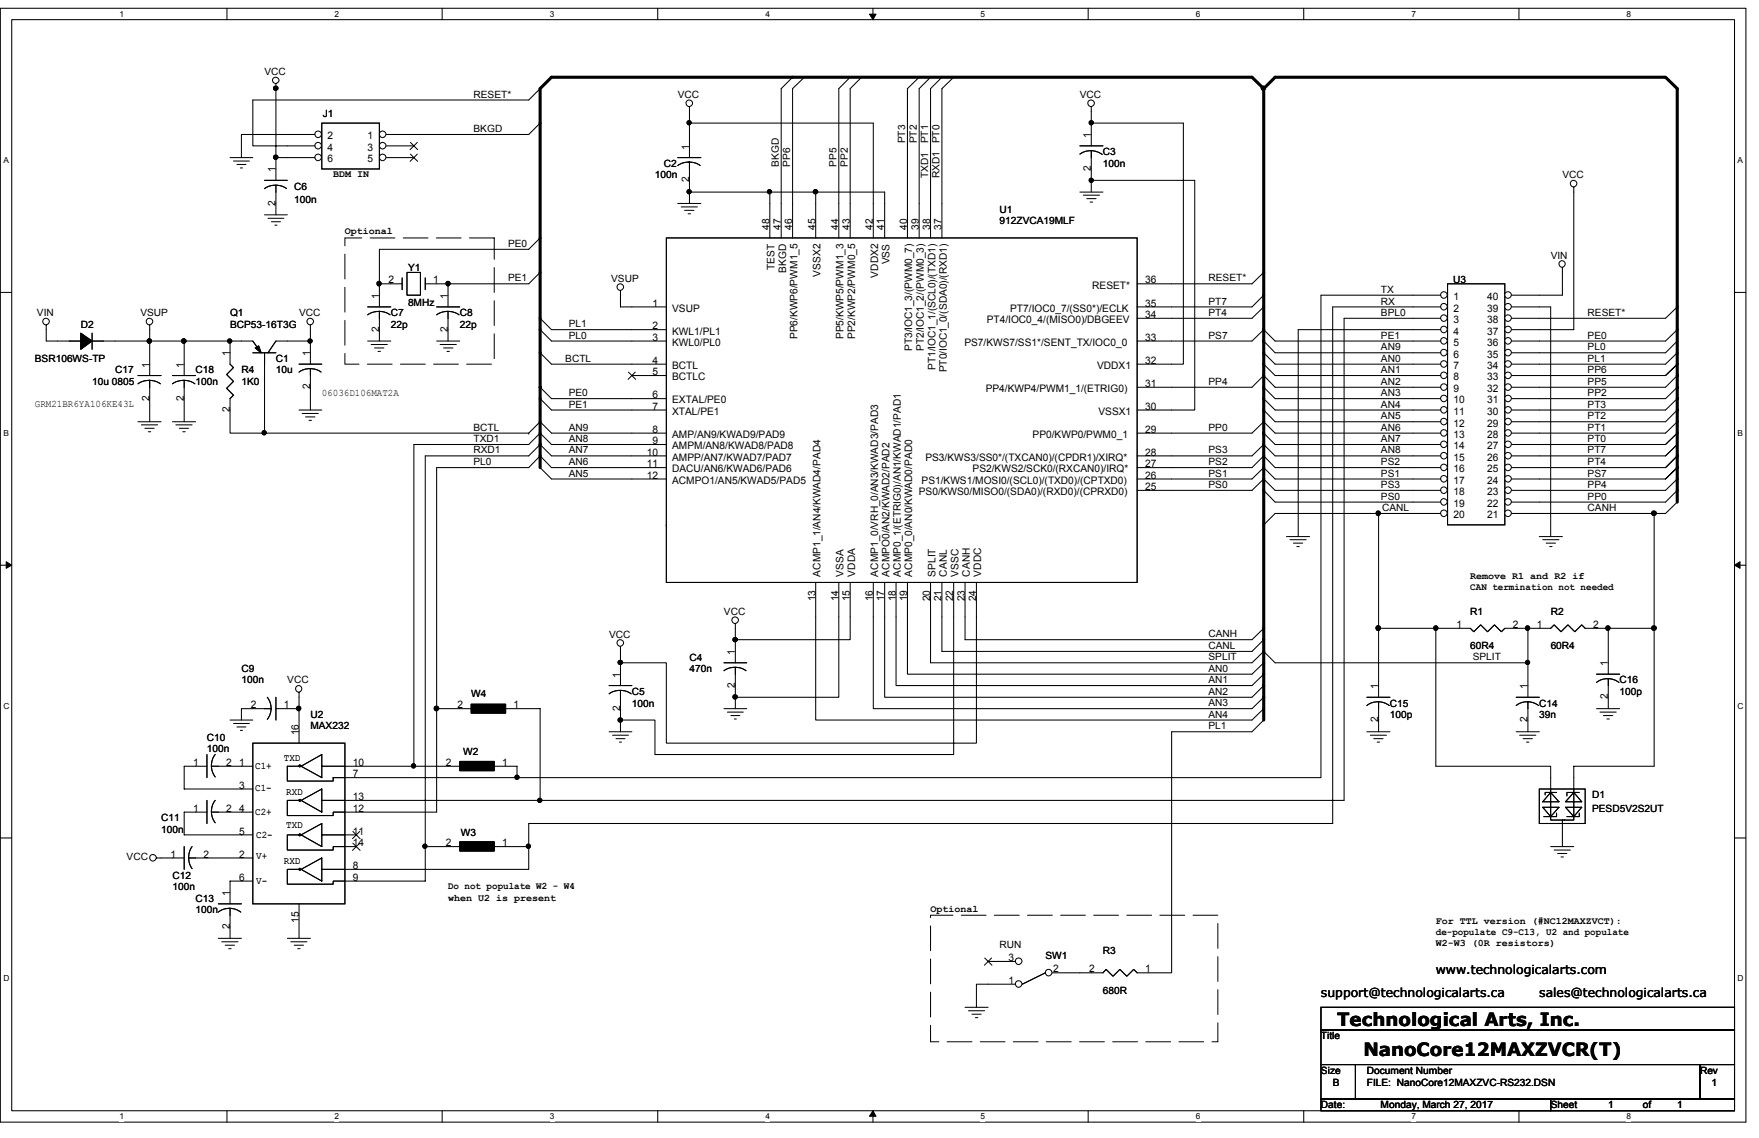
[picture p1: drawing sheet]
<svg xmlns="http://www.w3.org/2000/svg" width="432mm" height="279mm" viewBox="0 0 432 279" stroke-linecap="round" stroke-linejoin="round" font-family="sans-serif">
<path d="M.1 2h428.5v273.5h-428.5zM2.9 4.8h422.9v267.9h-422.9z" fill="none" stroke="#000" stroke-width=".25"/>
<g fill="#fff">
<path d="M29.3 2.4h1.1v2.3h-1.1z"/>
<path d="M29.3 273h1.1v2.3h-1.1z"/>
</g>
<path d="M55.7 2v2.8M55.7 272.7v2.8" fill="none" stroke="#000" stroke-width=".25"/>
<g fill="#fff">
<path d="M82.1 2.4h1.1v2.3h-1.1z"/>
<path d="M82.1 273h1.1v2.3h-1.1z"/>
</g>
<path d="M108.5 2v2.8M108.5 272.7v2.8" fill="none" stroke="#000" stroke-width=".25"/>
<g fill="#fff">
<path d="M135 2.4h1.1v2.3h-1.1z"/>
<path d="M135 273h1.1v2.3h-1.1z"/>
</g>
<path d="M161.5 2v2.8M161.5 272.7v2.8" fill="none" stroke="#000" stroke-width=".25"/>
<g fill="#fff">
<path d="M187.9 2.4h1.1v2.3h-1.1z"/>
<path d="M187.9 273h1.1v2.3h-1.1z"/>
</g>
<path d="M214.3 2v2.8M214.3 272.7v2.8" fill="none" stroke="#000" stroke-width=".25"/>
<path d="M213.4 3.5h1.7l-.8 1.3zM214.3 272.7l.8 1.4h-1.7z" fill="#000" stroke="#000" stroke-width=".25"/>
<g fill="#fff">
<path d="M240.7 2.4h1.1v2.3h-1.1z"/>
<path d="M240.7 273h1.1v2.3h-1.1z"/>
</g>
<path d="M267.1 2v2.8M267.1 272.7v2.8" fill="none" stroke="#000" stroke-width=".25"/>
<g fill="#fff">
<path d="M293.5 2.4h1.1v2.3h-1.1z"/>
<path d="M293.5 273h1.1v2.3h-1.1z"/>
</g>
<path d="M320 2v2.8M320 272.7v2.8" fill="none" stroke="#000" stroke-width=".25"/>
<g fill="#fff">
<path d="M346.5 2.4h1.1v2.3h-1.1z"/>
<path d="M346.5 273h1.1v2.3h-1.1z"/>
</g>
<path d="M372.9 2v2.8M372.9 272.7v2.8" fill="none" stroke="#000" stroke-width=".25"/>
<g fill="#fff">
<path d="M399.3 2.4h1.1v2.3h-1.1z"/>
<path d="M399.3 273h1.1v2.3h-1.1z"/>
<path d="M.8 38.3h1.3v2.3h-1.3z"/>
<path d="M426.6 38.3h1.2v2.3h-1.2z"/>
<path d="M.8 105.2h1.4v2.3h-1.4z"/>
<path d="M426.6 105.2h1.3v2.3h-1.3z"/>
</g>
<path d="M.1 71.8h2.8M425.8 71.8h2.8" fill="none" stroke="#000" stroke-width=".25"/>
<g fill="#fff">
<path d="M.8 172.2h1.5v2.3h-1.5z"/>
<path d="M426.6 172.2h1.4v2.3h-1.4z"/>
</g>
<path d="M.1 138.8h2.8M425.8 138.8h2.8" fill="none" stroke="#000" stroke-width=".25"/>
<path d="M1.5 137.9l1.4 .9-1.4 .7zM425.8 138.8l1.3-.9v1.6z" fill="#000" stroke="#000" stroke-width=".25"/>
<g fill="#fff">
<path d="M.8 239.2h1.5v2.3h-1.5z"/>
<path d="M426.6 239.2h1.4v2.3h-1.4z"/>
</g>
<g fill="none" stroke="#000" stroke-width=".25">
<path d="M194.6 19l-2.8 2.8v28.2M197.4 19l-2.8 2.8v28.2M208.7 19l-2.8 2.8v28.2M211.5 19l-2.8 2.8v28.2M225.6 19l-2.8 2.8v28.2M228.4 19l-2.8 2.8v28.2M231.2 19l-2.8 2.8v28.2M234.1 19l-2.9 2.8v28.2M56.5 38.7h5.6M57.3 39.5h3.9M67.7 20.6v20.9M67.7 38.7h2.8"/>
<path d="M70.5 33h-11.2v5.7M79 30.2h14.1v11.3h-14.1zM132.6 21.8l-2.8 2.8h-67.7v11.2h8.4M132.6 30.2l-2.8 2.8h-28.2M169.2 26.2v9.6M169.2 30.2h45.2v19.8M267.9 30.2h22.6v59.2h-2.9M267.9 26.2v6.8M58.2 40.4h2.2M59 41.2h.5M64.9 52.7h5.6M65.8 53.6h3.9"/>
<path d="M66.6 54.4h2.2M67.5 55.3h.5M67.7 50v2.7M132.6 58.4l-2.8 2.8h-36.7v11.3M166.4 50h5.6M167.2 50.8h4M168.1 51.6h2.2M168.9 52.5h.6M169.2 44.3v5.7M169.2 47.2h19.8M189 47.2h11.2v2.8M189 47.2v2.8"/>
<path d="M200.2 47.2h17v2.8M265.1 47.2h5.7M265.9 47.9h4M266.8 48.8h2.3M267.6 49.6h.6M267.9 44.3h25.4v56.4h-5.7M267.9 41.5v5.7M386.3 46v34.9h-8.4M11.3 79.8v3.9h2.8M36.7 79.8v9.6M76.2 79.8v6.8M93.1 69.7h2.8"/>
<path d="M107.2 69.7h22.6l2.8-2.8v11.2l2.8 2.8h19.7M110 69.7v2.8M152.3 71.4v4h2.8M310.2 75.4l-2.9 2.7h-19.7M310.2 72.5l-2.9 2.9h-19.7M310.2 66.9l-2.9 2.8h-19.7M346.9 72.5h-22.6v118.4h-197.4M346.9 75.4h-19.7v126.8h-197.4v5.7h-8.5M346.9 78.1h-17v118.4h-242.4M377.9 75.4h2.8v56.3M383.5 65.7v6.8h-5.6M411.7 75.4l-2.8 2.7h-31"/>
<path d="M28.3 83.7h16.9M36.7 97.9v5.6M45.2 83.7h11.3v2.9M45.2 83.7v5.7M45.2 97.9v5.6M56.5 83.7h2.8M64.9 92.2v14.1M70.5 83.7h5.7M76.2 95.1v5.6M90.3 83.7h5.6M91.1 84.6h4M91.9 85.4h2.3"/>
<path d="M92.8 86.3h.6M93.1 80.9v2.8M107.2 83.7h5.7M108 84.6h4M108.9 85.4h2.3M109.7 86.3h.6M110 80.9v2.8M132.6 80.9l2.8 2.8h19.7M132.6 95.1l2.8 2.8h19.7M132.6 97.9l2.8 2.8h19.7M132.6 86.6l2.8 2.8h19.7M287.6 83.7h19.7l2.9-2.8 2.8 2.8h33.9"/>
<path d="M287.6 95.1h19.7l2.9-2.9 2.8 2.9h33.9M310.2 89.4l2.8 2.8h33.9M310.2 83.7l2.8 2.9h33.9M310.2 97.9l2.8 2.8h33.9M310.2 95.1l2.8 2.8h33.9M310.2 86.6l2.8 2.8h33.9M346.9 80.9h-28.2v50.8M411.7 80.9l-2.8 2.8h-31M411.7 83.7l-2.8 2.9h-31M411.7 92.2l-2.8 2.9h-31M411.7 95.1l-2.8 2.8h-31M411.7 97.9l-2.8 2.8h-31"/>
<path d="M411.7 89.4l-2.8 2.8h-31M411.7 86.6l-2.8 2.8h-31M33.9 103.5h5.6M34.7 104.3h4M35.6 105.2h2.2M36.4 106h.6M42.3 103.5h5.7M43.2 104.3h4M44 105.2h2.3M44.9 106h.6M56.5 100.7v5.6h8.4M64.9 106.3h64.9"/>
<path d="M73.4 100.7h5.6M74.2 101.5h3.9M75 102.4h2.3M75.9 103.2h.6M129.8 106.3l2.8-2.8 2.8 2.8h19.7M129.8 106.3h.1M132.6 114.8l2.8 2.8h19.7M155.1 111.9h-19.7l-2.8-2.8-2.8 2.8h-25.4v96h8.5M155.1 114.8h-19.7l-2.8-2.9-2.8 2.9h-22.6v59.2h5.7M155.1 109.1h-19.7l-2.8-2.8-2.8 2.8h-28.2v79M287.6 111.9h19.7l2.9-2.8 2.8 2.8h33.9M287.6 114.8h19.7l2.9-2.9 2.8 2.9h33.9"/>
<path d="M287.6 117.6h19.7l2.9-2.8 2.8 2.8h33.9M287.6 106.3h19.7l2.9-2.8 2.8 2.8h33.9M310.2 106.3l2.8 2.8h33.9M310.2 100.7l2.8 2.8h33.9M411.7 109.1l-2.8 2.8h-31M411.7 103.5l-2.8 2.8h-31M411.7 106.3l-2.8 2.8h-31M411.7 100.7l-2.8 2.8h-31M411.7 114.8l-2.8 2.8h-31M411.7 111.9l-2.8 2.9h-31M411.7 117.6l-2.8 2.8h-31M287.6 120.4h19.7l2.9-2.8 2.8 2.8h33.9"/>
<path d="M310.2 120.4l2.8 2.9h33.9M315.8 131.7h5.7M316.7 132.5h3.9M317.5 133.3h2.3M318.3 134.2h.6M338.4 126.1v42.2M346.9 126.1h-33.9l-2.8 2.8M377.9 131.7h5.6M378.7 132.5h4M379.6 133.3h2.2M380.4 134.2h.6M406.1 126.1v62h-19.8v2.8"/>
<path d="M411.7 120.4l-2.8 2.9h-31M411.7 123.3l-2.8 2.8h-31M152.3 158.7v6.8M180.5 153.2v6.7M200.2 151.5v25.3h107.1l2.9-2.8M205.9 151.5v19.7h-25.4M208.7 151.5v5.6h-28.2M214.4 151.5v22.5h92.9l2.9-2.8M217.2 151.5v19.7h90.1l2.9-2.9M220 151.5v16.8h87.3l2.9-2.8M222.8 151.5v14h84.5l2.9-2.8M228.4 151.5v11.2h78.9l2.9-2.8 2.8 2.8h62.1"/>
<path d="M231.2 151.5v8.4h76.1l2.9-2.8M234.1 151.5v33.8h-73.3v-8.5h-8.5M236.9 151.5v5.6h70.4l2.9-2.8M239.7 151.5v31h-76.1v-19.8h-11.3M338.4 154.3h14.1v33.8h28.2v2.8M352.5 154.3h5.6M372.2 154.3h5.7M375.1 154.3v14M391.9 154.3h14.2M394.8 154.3v8.4M56.5 176.8h5.6M57.3 177.6h3.9"/>
<path d="M58.2 178.5h2.2M59 179.3h.5M62.1 174h-2.8v2.8M70.5 174h2.9M73.4 170v9.7M107.2 174v25.4h-19.7M126.9 174h5.7v22.5M149.5 179.7h5.6M152.3 174v5.7M177.7 174h5.6M178.6 174.8h3.9M179.4 175.7h2.2"/>
<path d="M180.3 176.5h.5M180.5 168.3v5.7M310.2 176.8l-2.9 2.9h-19.7v59.1h-5.6M335.5 179.7h5.7M338.4 176.8v2.9M372.2 179.7h5.7M375.1 176.8v2.9M391.9 174h5.7M392.8 174.8h3.9M393.6 175.7h2.3M394.5 176.5h.6M394.8 171.2v2.8"/>
<path d="M48 188.1h-2.8v5.6h14.1M48 199.4h-2.8v5.6h14.1M56.5 188.1h2.8M56.5 199.4h2.8M87.5 188.1h22.5M87.5 190.9h39.4M124.1 188.1h2.8v2.8M150.4 180.5h3.9M151.2 181.4h2.2M152.1 182.2h.5M336.4 180.5h4M337.2 181.4h2.3"/>
<path d="M338.1 182.2h.6M373 180.5h4M373.9 181.4h2.3M374.7 182.2h.6M.1 205.7h2.8M38.4 210.7h3.9M50.8 210.7h8.5M59.3 216.3h-2.8v2.8M104.4 207.9v8.4h-16.9M129.8 207.9v5.5h-42.3M380.7 207.9h5.6M381.5 208.7h4"/>
<path d="M382.4 209.5h2.2M383.2 210.4h.6M383.5 205v2.9M425.8 205.7h2.8M53.6 230.4h5.7M54.4 231.2h4M55.3 232.1h2.3M56.1 232.9h.6M56.5 227.6v2.8M70.5 230.4h5.7M71.4 231.2h4M72.2 232.1h2.3"/>
<path d="M73.1 232.9h.6M73.4 224.7v5.7M265.1 238.8h2.8M236.9 247.3h5.7M237.7 248.2h4M238.6 249h2.3M239.4 249.9h.6M242.6 241.6h-2.9v5.7M324.3 247.3h101.5v5.6h-101.5zM324.3 252.9h101.5v8.5h-101.5zM324.3 261.4h8.4v8.4h-8.4zM324.3 269.8h56.4v2.9h-56.4z"/>
<path d="M332.7 261.4h84.6v8.4h-84.6zM380.7 269.8h45.1v2.9h-45.1zM417.3 261.4h8.5v8.4h-8.5z"/>
<circle cx="67.7" cy="19.7" r=".79"/>
<circle cx="169.2" cy="25.3" r=".8"/>
<circle cx="267.8" cy="25.3" r=".8"/>
<circle cx="386.3" cy="45.1" r=".8"/>
<circle cx="11.3" cy="78.9" r=".8"/>
<circle cx="36.7" cy="78.9" r=".8"/>
<circle cx="76.2" cy="78.9" r=".8"/>
<circle cx="152.3" cy="70.5" r=".8"/>
<circle cx="383.4" cy="64.8" r=".77"/>
<circle cx="152.3" cy="157.8" r=".8"/>
<circle cx="180.5" cy="152.3" r=".8"/>
<circle cx="73.3" cy="169.1" r=".77"/>
<circle cx="37.5" cy="210.6" r=".8"/>
</g>
<g fill="#000" stroke="#000" stroke-width=".25">
<path d="M112.9 206.7h8.4v2.3h-8.4z" fill-rule="evenodd"/>
<path d="M112.9 206.7h8.4v2.3h-8.4z" fill-rule="evenodd"/>
<circle cx="67.7" cy="21.7" r=".55"/>
<circle cx="67.7" cy="38.6" r=".55"/>
<circle cx="169.2" cy="30.1" r=".52"/>
<circle cx="267.9" cy="30.1" r=".52"/>
<circle cx="310.1" cy="21.7" r=".52"/>
<circle cx="169.2" cy="47.1" r=".52"/>
<circle cx="188.9" cy="47.1" r=".52"/>
<circle cx="200.2" cy="47.1" r=".55"/>
<circle cx="267.9" cy="44.3" r=".52"/>
<circle cx="93" cy="69.6" r=".54"/>
<circle cx="109.9" cy="69.6" r=".54"/>
<circle cx="36.6" cy="83.7" r=".52"/>
<circle cx="45.1" cy="83.7" r=".52"/>
<circle cx="56.4" cy="83.7" r=".52"/>
<circle cx="76.1" cy="83.7" r=".52"/>
<circle cx="64.8" cy="106.2" r=".52"/>
<circle cx="338.3" cy="126" r=".54"/>
<circle cx="406" cy="126" r=".57"/>
<circle cx="180.5" cy="157" r=".55"/>
<circle cx="338.3" cy="154.2" r=".54"/>
<circle cx="352.4" cy="154.2" r=".54"/>
<circle cx="375" cy="154.2" r=".54"/>
<circle cx="394.7" cy="154.2" r=".54"/>
<circle cx="406" cy="154.2" r=".57"/>
<circle cx="73.3" cy="173.9" r=".54"/>
<circle cx="107.1" cy="173.9" r=".57"/>
<circle cx="152.3" cy="162.6" r=".55"/>
<circle cx="152.3" cy="176.8" r=".55"/>
<circle cx="180.5" cy="171.1" r=".55"/>
<circle cx="375" cy="162.6" r=".52"/>
<circle cx="101.5" cy="188" r=".52"/>
<circle cx="126.9" cy="190.8" r=".52"/>
<circle cx="132.5" cy="196.5" r=".52"/>
<circle cx="104.3" cy="207.8" r=".52"/>
<circle cx="129.7" cy="207.8" r=".52"/>
</g>
<path d="M310.2 21.8l2.8-2.8h95.9l2.8 2.8v101.5M310.2 21.8l-2.9-2.8h-171.9l-2.8 2.8v93M310.2 21.8v155" fill="none" stroke="#000" stroke-width=".76"/>
<path d="M84.7 58.4h36.6v31h-36.6zM228.4 224.7h70.6v31.1h-70.6z" fill="none" stroke="#000" stroke-width=".25" stroke-dasharray="6.1 2"/>
<circle cx="93.9" cy="33" r=".8" fill="#fff" stroke="#000" stroke-width=".25"/>
<path d="M94.8 33h6.8" fill="none" stroke="#000" stroke-width=".25"/>
<circle cx="78.1" cy="33" r=".8" fill="#fff" stroke="#000" stroke-width=".25"/>
<path d="M70.5 33h6.8" fill="none" stroke="#000" stroke-width=".25"/>
<circle cx="93.9" cy="35.8" r=".8" fill="#fff" stroke="#000" stroke-width=".25"/>
<path d="M94.8 35.8h6.8M100.8 35l1.7 1.7M102.4 35l-1.7 1.7" fill="none" stroke="#000" stroke-width=".25"/>
<circle cx="78.1" cy="35.8" r=".8" fill="#fff" stroke="#000" stroke-width=".25"/>
<path d="M70.5 35.8h6.8" fill="none" stroke="#000" stroke-width=".25"/>
<circle cx="93.9" cy="38.6" r=".8" fill="#fff" stroke="#000" stroke-width=".25"/>
<path d="M94.8 38.7h6.8M100.8 37.8l1.7 1.8M102.4 37.8l-1.7 1.8" fill="none" stroke="#000" stroke-width=".25"/>
<circle cx="78.1" cy="38.6" r=".8" fill="#fff" stroke="#000" stroke-width=".25"/>
<g fill="none" stroke="#000" stroke-width=".25">
<path d="M70.5 38.7h6.8M355.3 69.7h14.1v59.2h-14.1zM56.5 86.6v2.8l.8 .9-1.7 1.6 1.7 1.7-1.7 1.7 1.7 1.7-.8 .9v2.8M149.5 170.3a4.8 4.8 0 0 1 5.4 0M149.5 168.3h5.6M152.3 165.5v2.8M152.3 169.5v4.5M48 199.4h2.8M48 188.1h2.8M50.8 185.3v5.6M50.8 196.5v5.7M51.9 199.4h4.6"/>
<path d="M51.9 188.1h4.6M52.8 196.5l-.7 1.3-.2 1.5 .2 1.5 .7 1.2M52.8 185.3l-.7 1.3-.2 1.4 .2 1.5 .7 1.3"/>
</g>
<circle cx="354.5" cy="72.4" r=".8" fill="#fff" stroke="#000" stroke-width=".25"/>
<path d="M346.9 72.5h6.8" fill="none" stroke="#000" stroke-width=".25"/>
<circle cx="370.2" cy="72.4" r=".8" fill="#fff" stroke="#000" stroke-width=".25"/>
<path d="M371.1 72.5h6.8" fill="none" stroke="#000" stroke-width=".25"/>
<circle cx="354.5" cy="75.3" r=".8" fill="#fff" stroke="#000" stroke-width=".25"/>
<path d="M346.9 75.4h6.8" fill="none" stroke="#000" stroke-width=".25"/>
<circle cx="370.2" cy="75.3" r=".8" fill="#fff" stroke="#000" stroke-width=".25"/>
<path d="M371.1 75.4h6.8" fill="none" stroke="#000" stroke-width=".25"/>
<circle cx="354.5" cy="78.1" r=".8" fill="#fff" stroke="#000" stroke-width=".25"/>
<path d="M346.9 78.1h6.8" fill="none" stroke="#000" stroke-width=".25"/>
<circle cx="370.2" cy="78.1" r=".8" fill="#fff" stroke="#000" stroke-width=".25"/>
<path d="M371.1 78.1h6.8" fill="none" stroke="#000" stroke-width=".25"/>
<circle cx="354.5" cy="80.9" r=".8" fill="#fff" stroke="#000" stroke-width=".25"/>
<path d="M346.9 80.9h6.8" fill="none" stroke="#000" stroke-width=".25"/>
<circle cx="370.2" cy="80.9" r=".8" fill="#fff" stroke="#000" stroke-width=".25"/>
<path d="M371.1 80.9h6.8" fill="none" stroke="#000" stroke-width=".25"/>
<circle cx="354.5" cy="83.7" r=".8" fill="#fff" stroke="#000" stroke-width=".25"/>
<path d="M346.9 83.7h6.8" fill="none" stroke="#000" stroke-width=".25"/>
<circle cx="370.2" cy="83.7" r=".8" fill="#fff" stroke="#000" stroke-width=".25"/>
<path d="M371.1 83.7h6.8" fill="none" stroke="#000" stroke-width=".25"/>
<circle cx="354.5" cy="86.6" r=".8" fill="#fff" stroke="#000" stroke-width=".25"/>
<path d="M346.9 86.6h6.8" fill="none" stroke="#000" stroke-width=".25"/>
<circle cx="370.2" cy="86.6" r=".8" fill="#fff" stroke="#000" stroke-width=".25"/>
<path d="M371.1 86.6h6.8" fill="none" stroke="#000" stroke-width=".25"/>
<circle cx="354.5" cy="89.4" r=".8" fill="#fff" stroke="#000" stroke-width=".25"/>
<path d="M346.9 89.4h6.8" fill="none" stroke="#000" stroke-width=".25"/>
<circle cx="370.2" cy="89.4" r=".8" fill="#fff" stroke="#000" stroke-width=".25"/>
<path d="M371.1 89.4h6.8" fill="none" stroke="#000" stroke-width=".25"/>
<circle cx="354.5" cy="92.1" r=".8" fill="#fff" stroke="#000" stroke-width=".25"/>
<path d="M346.9 92.2h6.8" fill="none" stroke="#000" stroke-width=".25"/>
<circle cx="370.2" cy="92.1" r=".8" fill="#fff" stroke="#000" stroke-width=".25"/>
<path d="M371.1 92.2h6.8" fill="none" stroke="#000" stroke-width=".25"/>
<circle cx="354.5" cy="95" r=".8" fill="#fff" stroke="#000" stroke-width=".25"/>
<path d="M346.9 95.1h6.8" fill="none" stroke="#000" stroke-width=".25"/>
<circle cx="370.2" cy="95" r=".8" fill="#fff" stroke="#000" stroke-width=".25"/>
<path d="M371.1 95.1h6.8" fill="none" stroke="#000" stroke-width=".25"/>
<circle cx="354.5" cy="97.8" r=".8" fill="#fff" stroke="#000" stroke-width=".25"/>
<path d="M346.9 97.9h6.8" fill="none" stroke="#000" stroke-width=".25"/>
<circle cx="370.2" cy="97.8" r=".8" fill="#fff" stroke="#000" stroke-width=".25"/>
<path d="M371.1 97.9h6.8" fill="none" stroke="#000" stroke-width=".25"/>
<circle cx="354.5" cy="100.6" r=".8" fill="#fff" stroke="#000" stroke-width=".25"/>
<path d="M346.9 100.7h6.8" fill="none" stroke="#000" stroke-width=".25"/>
<circle cx="370.2" cy="100.6" r=".8" fill="#fff" stroke="#000" stroke-width=".25"/>
<path d="M371.1 100.7h6.8" fill="none" stroke="#000" stroke-width=".25"/>
<circle cx="354.5" cy="103.5" r=".8" fill="#fff" stroke="#000" stroke-width=".25"/>
<path d="M346.9 103.5h6.8" fill="none" stroke="#000" stroke-width=".25"/>
<circle cx="370.2" cy="103.5" r=".8" fill="#fff" stroke="#000" stroke-width=".25"/>
<path d="M371.1 103.5h6.8" fill="none" stroke="#000" stroke-width=".25"/>
<circle cx="354.5" cy="106.3" r=".8" fill="#fff" stroke="#000" stroke-width=".25"/>
<path d="M346.9 106.3h6.8" fill="none" stroke="#000" stroke-width=".25"/>
<circle cx="370.2" cy="106.3" r=".8" fill="#fff" stroke="#000" stroke-width=".25"/>
<path d="M371.1 106.3h6.8" fill="none" stroke="#000" stroke-width=".25"/>
<circle cx="354.5" cy="109.1" r=".8" fill="#fff" stroke="#000" stroke-width=".25"/>
<path d="M346.9 109.1h6.8" fill="none" stroke="#000" stroke-width=".25"/>
<circle cx="370.2" cy="109.1" r=".8" fill="#fff" stroke="#000" stroke-width=".25"/>
<path d="M371.1 109.1h6.8" fill="none" stroke="#000" stroke-width=".25"/>
<circle cx="354.5" cy="111.9" r=".8" fill="#fff" stroke="#000" stroke-width=".25"/>
<path d="M346.9 111.9h6.8" fill="none" stroke="#000" stroke-width=".25"/>
<circle cx="370.2" cy="111.9" r=".8" fill="#fff" stroke="#000" stroke-width=".25"/>
<path d="M371.1 111.9h6.8" fill="none" stroke="#000" stroke-width=".25"/>
<circle cx="354.5" cy="114.8" r=".8" fill="#fff" stroke="#000" stroke-width=".25"/>
<path d="M346.9 114.8h6.8" fill="none" stroke="#000" stroke-width=".25"/>
<circle cx="370.2" cy="114.8" r=".8" fill="#fff" stroke="#000" stroke-width=".25"/>
<path d="M371.1 114.8h6.8" fill="none" stroke="#000" stroke-width=".25"/>
<circle cx="354.5" cy="117.5" r=".8" fill="#fff" stroke="#000" stroke-width=".25"/>
<path d="M346.9 117.6h6.8" fill="none" stroke="#000" stroke-width=".25"/>
<circle cx="370.2" cy="117.5" r=".8" fill="#fff" stroke="#000" stroke-width=".25"/>
<path d="M371.1 117.6h6.8" fill="none" stroke="#000" stroke-width=".25"/>
<circle cx="354.5" cy="120.3" r=".8" fill="#fff" stroke="#000" stroke-width=".25"/>
<path d="M346.9 120.4h6.8" fill="none" stroke="#000" stroke-width=".25"/>
<circle cx="370.2" cy="120.3" r=".8" fill="#fff" stroke="#000" stroke-width=".25"/>
<path d="M371.1 120.4h6.8" fill="none" stroke="#000" stroke-width=".25"/>
<circle cx="354.5" cy="123.2" r=".8" fill="#fff" stroke="#000" stroke-width=".25"/>
<path d="M346.9 123.3h6.8" fill="none" stroke="#000" stroke-width=".25"/>
<circle cx="370.2" cy="123.2" r=".8" fill="#fff" stroke="#000" stroke-width=".25"/>
<path d="M371.1 123.3h6.8" fill="none" stroke="#000" stroke-width=".25"/>
<circle cx="354.5" cy="126" r=".8" fill="#fff" stroke="#000" stroke-width=".25"/>
<path d="M346.9 126.1h6.8" fill="none" stroke="#000" stroke-width=".25"/>
<circle cx="370.2" cy="126" r=".8" fill="#fff" stroke="#000" stroke-width=".25"/>
<g fill="none" stroke="#000" stroke-width=".25">
<path d="M166.4 38.7h5.6M169.2 35.8v2.9M169.2 39.8v4.5M163.6 58.4h115.5v84.6h-115.5zM166.4 40.6l1.3-.6 1.5-.2 1.4 .2 1.3 .6M189 50v8.4M191.8 50v8.4M194.6 50v8.4M200.2 50v8.4M205.9 50v8.4M208.7 50v8.4M214.4 50v8.4"/>
<path d="M217.2 50v8.4M222.8 50v8.4M225.6 50v8.4M228.4 50v8.4M231.2 50v8.4M155.1 75.4h8.5M279.1 75.4h8.5M279.1 78.1h8.5M279.1 69.7h8.5M33.9 94.2l1.3-.6 1.5-.2 1.4 .2 1.3 .6M33.9 92.2h5.6M36.7 89.4v2.8"/>
<path d="M36.7 93.4v4.5M59.3 83.7h2.8l2 2.9M62.1 86.6h5.6M64.9 86.6v5.6M70.5 83.7h-2.8l-1.9 2.9M154.3 91.4l1.7 1.7M155.1 92.2h8.5M155.1 83.7h8.5M155.1 80.9h8.5M155.1 89.4h8.5M155.1 97.9h8.5M156 91.4l-1.8 1.7"/>
<path d="M279.1 83.7h8.5M279.1 89.4h8.5M279.1 95.1h8.5M155.1 100.7h8.5M155.1 106.3h8.5M155.1 109.1h8.5M155.1 111.9h8.5M155.1 114.8h8.5M155.1 117.6h8.5M279.1 100.7h8.5M279.1 106.3h8.5M279.1 111.9h8.5"/>
<path d="M279.1 114.8h8.5M279.1 117.6h8.5M163.6 128.9h.1M279.1 120.4h8.5M371.1 126.1h6.8M180.5 159.9v2.8M200.2 143v8.5M205.9 143v8.5M208.7 143v8.5M214.4 143v8.5M217.2 143v8.5M220 143v8.5"/>
<path d="M222.8 143v8.5M228.4 143v8.5M231.2 143v8.5M234.1 143v8.5M236.9 143v8.5M239.7 143v8.5M358.1 154.3h2.8l.9 .8 1.7-1.7 1.7 1.7 1.7-1.7 1.7 1.7 .8-.8h2.8M73.4 179.7v2.8M112.9 174h2.8M124.1 174h2.8M177.7 164.7a4.8 4.8 0 0 1 5.4 0M177.7 162.7h5.6"/>
<path d="M180.5 163.8v4.5M335.5 173.2l1.3-.7 1.5-.2 1.5 .2 1.2 .7M335.5 171.2h5.7M338.4 168.3v2.9M338.4 172.3v4.5M59.3 188.1h2.8M59.3 199.4h2.8M59.3 193.7h2.8M62.1 182.5h22.6v39.4h-22.6zM73.4 188.1h-2.9v3.7h11.3v-.9h5.7M73.4 196.5h-2.9v3.7h11.3v-.8h5.7M73.5 187.9h.2l.1 .1-.2 .3z"/>
<path d="M73.5 196.3h.2l.1 .2-.2 .3zM73.9 188.1l5.1-2.8v5.6zM73.9 196.5l5.1-2.8v5.7zM79 188.1h8.5M79 196.5h8.5M110 188.1h2.9M121.3 188.1h2.8M377.9 193.7h11.2v8.5h-11.2zM378.7 198.2h4l-2 2.3zM380.7 190.9v10.4h5.6v-6.7M380.7 194.6l2 2.2h-4zM382.1 194.6h-2.8v.6"/>
<path d="M382.1 199.6v.9h-3.1M384.3 198.2h4l-2 2.3zM386.3 194.6l2 2.2h-4zM386.3 190.9v3.7M387.7 194.6h-3.1v.8M387.7 199.6v.9h-3.1M42.3 210.7h2.9M45.2 207.9v5.5M46.3 210.7h4.5M47.2 207.9a4.8 4.8 0 0 0 0 5.4M56.5 219.1v2.8M59.3 205h2.8"/>
<path d="M59.3 216.3h2.8M59.3 210.7h2.8M73.4 205h-2.9v3.7h11.3v-.8h5.7M73.4 213.4h-2.9v3.7h11.3v-.8h5.7M73.5 204.8h.2l.1 .2-.2 .2zM73.5 213.3h.2l.1 .1-.2 .3zM73.9 205l5.1-2.8v5.7zM73.9 213.4l5.1-2.7v5.6zM79 205h8.5M79 213.4h8.5M86.6 204.1l1.8 1.8M86.6 207l1.8 1.8"/>
<path d="M88.3 204.1l-1.8 1.8M88.3 207l-1.8 1.8M383.5 201.3v3.7M53.6 223.9l1.3-.7 1.5-.2 1.4 .3 1.3 .6M53.6 221.9h5.7M56.5 223v4.6M73.4 221.9v2.8M256.6 238.8l-5.6 2.8M267.9 238.8h2.9l.7-.8 1.7 1.7 1.7-1.7 1.7 1.7 1.7-1.7 .8 .8h2.9"/>
</g>
<g fill="#000" stroke="#000" stroke-width=".25">
<path d="M62.7 85.4l.8-.5 .6 1.7z" fill-rule="evenodd"/>
<path d="M62.7 85.4l.8-.5 .6 1.7z" fill-rule="evenodd"/>
<path d="M115.7 172.9h8.4v2.2h-8.4z" fill-rule="evenodd"/>
<path d="M115.7 172.9h8.4v2.2h-8.4z" fill-rule="evenodd"/>
<path d="M112.9 186.9h8.4v2.3h-8.4z" fill-rule="evenodd"/>
<path d="M112.9 186.9h8.4v2.3h-8.4z" fill-rule="evenodd"/>
</g>
<circle cx="257.4" cy="238.8" r=".8" fill="#fff" stroke="#000" stroke-width=".25"/>
<path d="M258.3 238.8h6.8" fill="none" stroke="#000" stroke-width=".25"/>
<circle cx="250.1" cy="241.6" r=".8" fill="#fff" stroke="#000" stroke-width=".25"/>
<path d="M242.6 241.6h6.7" fill="none" stroke="#000" stroke-width=".25"/>
<circle cx="250.1" cy="236" r=".8" fill="#fff" stroke="#000" stroke-width=".25"/>
<g fill="none" stroke="#000" stroke-width=".25">
<path d="M265.1 37.8a4.7 4.7 0 0 1 5.5 .1M265.1 35.8h5.7M267.9 33v2.8M267.9 37v4.5M64.9 46.3a4.8 4.8 0 0 1 5.5 0M64.9 44.3h5.6M67.7 41.5v2.8M67.7 45.5v4.5M90.3 77.3l1.3-.6 1.4-.2 1.5 .2 1.3 .6M90.3 75.4h5.6M93.1 72.5v2.9M93.1 76.5v4.4"/>
<path d="M95.9 69.7h2.8M98.7 68.2v2.9M99.9 66.9h3.3v5.6h-3.3zM104.4 68.2v2.9M104.4 69.7h2.8M107.2 77.3l1.2-.6 1.5-.2 1.5 .2 1.3 .6M107.2 75.4h5.7M110 72.5v2.9M110 76.5v4.4M14.1 83.7h5.7M22.6 81.8v4M22.6 83.7h5.7"/>
<path d="M42.3 94.2l1.3-.6 1.6-.2 1.4 .2 1.2 .6M42.3 92.2h5.7M45.2 89.4v2.8M45.2 93.4v4.5M73.4 91.4a4.8 4.8 0 0 1 5.4 0M73.4 89.4h5.6M76.2 86.6v2.8M76.2 90.5v4.6M377.9 154.3h2.8l.8-.9 1.7 1.7 1.7-1.7 1.7 1.7 1.7-1.7 .8 .9h2.8M62.1 174h4.5M65.6 171.2a4.4 4.4 0 0 1 0 5.4M67.7 171.2v5.6"/>
<path d="M67.7 174h2.8M372.2 173.2l1.3-.7 1.5-.2 1.4 .2 1.3 .7M372.2 171.2h5.7M375.1 168.3v2.9M375.1 172.3v4.5M391.9 167.6l1.3-.8 1.5-.2 1.5 .3 1.2 .7M391.9 165.5h5.7M394.8 162.7v2.8M394.8 166.6v4.6M241.7 235.2l1.8 1.8M242.6 236.1h6.7M243.4 235.2l-1.8 1.8"/>
</g>
<g fill="#000" stroke="#000" stroke-width=".25">
<path d="M19.8 81.8l2.8 1.9-2.8 2.1z" fill-rule="evenodd"/>
<path d="M19.8 81.8l2.8 1.9-2.8 2.1z" fill-rule="evenodd"/>
<circle cx="67.7" cy="21.7" r=".55"/>
<circle cx="67.7" cy="38.6" r=".55"/>
<circle cx="169.2" cy="30.1" r=".52"/>
<circle cx="267.9" cy="30.1" r=".52"/>
<circle cx="310.1" cy="21.7" r=".52"/>
<circle cx="169.2" cy="47.1" r=".52"/>
<circle cx="188.9" cy="47.1" r=".52"/>
<circle cx="200.2" cy="47.1" r=".55"/>
<circle cx="267.9" cy="44.3" r=".52"/>
<circle cx="93" cy="69.6" r=".54"/>
<circle cx="109.9" cy="69.6" r=".54"/>
<circle cx="36.6" cy="83.7" r=".52"/>
<circle cx="45.1" cy="83.7" r=".52"/>
<circle cx="56.4" cy="83.7" r=".52"/>
<circle cx="76.1" cy="83.7" r=".52"/>
<circle cx="64.8" cy="106.2" r=".52"/>
<circle cx="338.3" cy="126" r=".54"/>
<circle cx="406" cy="126" r=".57"/>
<circle cx="180.5" cy="157" r=".55"/>
<circle cx="338.3" cy="154.2" r=".54"/>
<circle cx="352.4" cy="154.2" r=".54"/>
<circle cx="375" cy="154.2" r=".54"/>
<circle cx="394.7" cy="154.2" r=".54"/>
<circle cx="406" cy="154.2" r=".57"/>
<circle cx="73.3" cy="173.9" r=".54"/>
<circle cx="107.1" cy="173.9" r=".57"/>
<circle cx="152.3" cy="162.6" r=".55"/>
<circle cx="152.3" cy="176.8" r=".55"/>
<circle cx="180.5" cy="171.1" r=".55"/>
<circle cx="375" cy="162.6" r=".52"/>
<circle cx="101.5" cy="188" r=".52"/>
<circle cx="126.9" cy="190.8" r=".52"/>
<circle cx="132.5" cy="196.5" r=".52"/>
<circle cx="104.3" cy="207.8" r=".52"/>
<circle cx="129.7" cy="207.8" r=".52"/>
</g>
<g font-size="4.5">
<text x="328.3" y="251.9">Technological Arts, Inc.</text>
<text x="334.7" y="259.2">NanoCore12MAXZVCR(T)</text>
</g>
<g font-size="3">
<text x="352.5" y="239.2">www.technologicalarts.com</text>
<text x="324.3" y="244.8">support@technologicalarts.ca</text>
<text x="377.9" y="244.8">sales@technologicalarts.ca</text>
</g>
<g font-size="2.5">
<text x="64.9" y="18.4">VCC</text>
<text x="116.2" y="24">RESET*</text>
<text x="79.2" y="28.8">J1</text>
<text x="166.4" y="24">VCC</text>
<text x="265.1" y="24">VCC</text>
<text x="80.4" y="34.2">2</text>
<text x="90.3" y="34.2">1</text>
<text x="116.2" y="32.4">BKGD</text>
<text x="222.2" y="35.2" transform="rotate(-90 222.2 35.2)">PT3</text>
<text x="225" y="35.2" transform="rotate(-90 225 35.2)">PT2</text>
<text x="227.8" y="35.2" transform="rotate(-90 227.8 35.2)">PT1</text>
<text x="230.6" y="35.2" transform="rotate(-90 230.6 35.2)">PT0</text>
<text x="267.8" y="33.9" transform="rotate(-90 267.8 33.9)">1</text>
<text x="80.4" y="37">4</text>
<text x="80.4" y="39.9">6</text>
<text x="90.3" y="37">3</text>
<text x="90.3" y="39.9">5</text>
<text x="163" y="41">C2</text>
<text x="169.2" y="36.7" transform="rotate(-90 169.2 36.7)">1</text>
<text x="191.2" y="40.9" transform="rotate(-90 191.2 40.9)">BKGD</text>
<text x="194" y="40.9" transform="rotate(-90 194 40.9)">PP6</text>
<text x="205.3" y="40.9" transform="rotate(-90 205.3 40.9)">PP5</text>
<text x="208.1" y="40.9" transform="rotate(-90 208.1 40.9)">PP2</text>
<text x="267.8" y="42" transform="rotate(-90 267.8 42)">2</text>
<text x="270.8" y="38.1">C3</text>
<text x="270.8" y="41">100n</text>
<text x="67.6" y="42.3" transform="rotate(-90 67.6 42.3)">1</text>
<text x="72.2" y="46.6">C6</text>
<text x="81.8" y="43.5">BDM IN</text>
<text x="160.8" y="43.8">100n</text>
<text x="169.2" y="44.8" transform="rotate(-90 169.2 44.8)">2</text>
<text x="227.8" y="43.7" transform="rotate(-90 227.8 43.7)">TXD1</text>
<text x="230.6" y="43.7" transform="rotate(-90 230.6 43.7)">RXD1</text>
<text x="383.5" y="43.8">VCC</text>
<text x="67.6" y="50.5" transform="rotate(-90 67.6 50.5)">2</text>
<text x="72.2" y="50">100n</text>
<text x="245.4" y="52.2">U1</text>
<text x="84.7" y="57.6">Optional</text>
<text x="188.9" y="56.5" transform="rotate(-90 188.9 56.5)">48</text>
<text x="191.7" y="56.5" transform="rotate(-90 191.7 56.5)">47</text>
<text x="194.5" y="56.5" transform="rotate(-90 194.5 56.5)">46</text>
<text x="200.2" y="56.5" transform="rotate(-90 200.2 56.5)">45</text>
<text x="205.8" y="56.5" transform="rotate(-90 205.8 56.5)">44</text>
<text x="208.6" y="56.5" transform="rotate(-90 208.6 56.5)">43</text>
<text x="214.3" y="56.5" transform="rotate(-90 214.3 56.5)">42</text>
<text x="217.1" y="56.5" transform="rotate(-90 217.1 56.5)">41</text>
<text x="222.7" y="56.5" transform="rotate(-90 222.7 56.5)">40</text>
<text x="225.6" y="56.5" transform="rotate(-90 225.6 56.5)">39</text>
<text x="228.3" y="56.5" transform="rotate(-90 228.3 56.5)">38</text>
<text x="231.1" y="56.5" transform="rotate(-90 231.1 56.5)">37</text>
<text x="245.4" y="55">912ZVCA19MLF</text>
<text x="124.7" y="60.6">PE0</text>
<text x="218.4" y="64.9" transform="rotate(-90 218.4 64.9)">VSS</text>
<text x="380.7" y="63.5">VIN</text>
<text x="95.3" y="69.6">2</text>
<text x="100.2" y="66.6">Y1</text>
<text x="106.3" y="69.6">1</text>
<text x="124.7" y="69.1">PE1</text>
<text x="150" y="69.2">VSUP</text>
<text x="190.2" y="66.3" transform="rotate(-90 190.2 66.3)">TEST</text>
<text x="193" y="67" transform="rotate(-90 193 67)">BKGD</text>
<text x="201.4" y="68" transform="rotate(-90 201.4 68)">VSSX2</text>
<text x="215.6" y="68.2" transform="rotate(-90 215.6 68.2)">VDDX2</text>
<text x="268.1" y="70.9">RESET*</text>
<text x="281.1" y="69.6">36</text>
<text x="296.7" y="69.1">RESET*</text>
<text x="339" y="71.9">TX</text>
<text x="356.7" y="69.4">U3</text>
<text x="9.1" y="77.6">VIN</text>
<text x="34.5" y="77.6">VSUP</text>
<text x="56.5" y="77.6">Q1</text>
<text x="73.4" y="77.6">VCC</text>
<text x="93" y="73.4" transform="rotate(-90 93 73.4)">1</text>
<text x="95.9" y="77.6">C7</text>
<text x="100.2" y="75.1">8MHz</text>
<text x="109.9" y="73.4" transform="rotate(-90 109.9 73.4)">1</text>
<text x="112.9" y="77.6">C8</text>
<text x="160.2" y="75.3">1</text>
<text x="165" y="76.5">VSUP</text>
<text x="248" y="76.5">PT7/IOC0_7/(SS0*)/ECLK</text>
<text x="281.1" y="75.3">35</text>
<text x="296.7" y="77.6">PT4</text>
<text x="296.7" y="74.8">PT7</text>
<text x="339" y="74.8">RX</text>
<text x="339" y="77.6">BPL0</text>
<text x="356.8" y="73.7">1</text>
<text x="356.8" y="76.5">2</text>
<text x="365.1" y="73.7">40</text>
<text x="365.1" y="76.5">39</text>
<text x="389.7" y="77.6">RESET*</text>
<text x="19.8" y="80.4">D2</text>
<text x="56.5" y="80.4">BCP53-16T3G</text>
<text x="93" y="81.4" transform="rotate(-90 93 81.4)">2</text>
<text x="95.9" y="80.4">22p</text>
<text x="109.9" y="81.4" transform="rotate(-90 109.9 81.4)">2</text>
<text x="112.9" y="80.4">22p</text>
<text x="139.6" y="83.1">PL0</text>
<text x="139.6" y="80.3">PL1</text>
<text x="160.2" y="80.9">2</text>
<text x="160.2" y="83.7">3</text>
<text x="165" y="82.1">KWL1/PL1</text>
<text x="195.7" y="83.3" transform="rotate(-90 195.7 83.3)">PP6/KWP6/PWM1_5</text>
<text x="207.1" y="83.3" transform="rotate(-90 207.1 83.3)">PP5/KWP5/PWM1_3</text>
<text x="209.9" y="83.3" transform="rotate(-90 209.9 83.3)">PP2/KWP2/PWM0_5</text>
<text x="242.2" y="79.3">PT4/IOC0_4/(MISO0)/DBGEEV</text>
<text x="281.1" y="83.7">33</text>
<text x="281.1" y="78.1">34</text>
<text x="296.7" y="83.1">PS7</text>
<text x="339" y="83.1">PE1</text>
<text x="356.8" y="79.3">3</text>
<text x="356.8" y="82.1">4</text>
<text x="365.1" y="79.3">38</text>
<text x="365.1" y="82.1">37</text>
<text x="389.7" y="83.1">PE0</text>
<text x="8.6" y="88.9">BSR106WS-TP</text>
<text x="56.4" y="87.5" transform="rotate(-90 56.4 87.5)">1</text>
<text x="67.7" y="88.9">C1</text>
<text x="76.1" y="87.5" transform="rotate(-90 76.1 87.5)">1</text>
<text x="138.8" y="88.8">BCTL</text>
<text x="160.2" y="89.3">4</text>
<text x="165" y="84.9">KWL0/PL0</text>
<text x="223.9" y="86.2" transform="rotate(-90 223.9 86.2)">PT3/IOC1_3/(PWM0_7)</text>
<text x="226.8" y="86.2" transform="rotate(-90 226.8 86.2)">PT2/IOC1_2/(PWM0_3)</text>
<text x="236.7" y="84.9">PS7/KWS7/SS1*/SENT_TX/IOC0_0</text>
<text x="281.1" y="89.3">32</text>
<text x="339" y="86">AN9</text>
<text x="339" y="88.8">AN0</text>
<text x="356.8" y="84.9">5</text>
<text x="356.8" y="87.8">6</text>
<text x="365.1" y="84.9">36</text>
<text x="365.1" y="87.8">35</text>
<text x="389.7" y="86">PL0</text>
<text x="389.7" y="88.8">PL1</text>
<text x="22.6" y="94.5">10u 0805</text>
<text x="28.3" y="91.7">C17</text>
<text x="36.7" y="90.3" transform="rotate(-90 36.7 90.3)">1</text>
<text x="45.1" y="90.3" transform="rotate(-90 45.1 90.3)">1</text>
<text x="48" y="91.7">C18</text>
<text x="48" y="94.5">100n</text>
<text x="59.3" y="91.7">R4</text>
<text x="59.3" y="94.5">1K0</text>
<text x="67.7" y="91.7">10u</text>
<text x="76.1" y="95.5" transform="rotate(-90 76.1 95.5)">2</text>
<text x="160.2" y="92.1">5</text>
<text x="165" y="90.6">BCTL</text>
<text x="165" y="93.4">BCTLC</text>
<text x="229.6" y="90.8" transform="rotate(-90 229.6 90.8)">PT1/IOC1_1/(SCL0)/(TXD1)</text>
<text x="232.4" y="91.4" transform="rotate(-90 232.4 91.4)">PT0/IOC1_0/(SDA0)/(RXD1)</text>
<text x="269.3" y="90.6">VDDX1</text>
<text x="281.1" y="95">31</text>
<text x="296.7" y="94.5">PP4</text>
<text x="339" y="91.6">AN1</text>
<text x="339" y="94.5">AN2</text>
<text x="356.8" y="90.6">7</text>
<text x="356.8" y="93.4">8</text>
<text x="365.1" y="90.6">34</text>
<text x="365.1" y="93.4">33</text>
<text x="389.7" y="94.5">PP5</text>
<text x="389.7" y="91.6">PP6</text>
<text x="8.6" y="99.9">GRM21BR6YA106KE43L</text>
<text x="36.7" y="98.4" transform="rotate(-90 36.7 98.4)">2</text>
<text x="45.1" y="98.4" transform="rotate(-90 45.1 98.4)">2</text>
<text x="56.4" y="101.2" transform="rotate(-90 56.4 101.2)">2</text>
<text x="79" y="97.1">06036D106MAT2A</text>
<text x="139.6" y="100.1">PE1</text>
<text x="139.6" y="97.3">PE0</text>
<text x="160.2" y="97.8">6</text>
<text x="160.2" y="100.6">7</text>
<text x="165" y="99.1">EXTAL/PE0</text>
<text x="165" y="101.9">XTAL/PE1</text>
<text x="242" y="96.3">PP4/KWP4/PWM1_1/(ETRIG0)</text>
<text x="269.7" y="101.9">VSSX1</text>
<text x="281.1" y="100.6">30</text>
<text x="339" y="100.1">AN4</text>
<text x="339" y="97.3">AN3</text>
<text x="356.8" y="96.3">9</text>
<text x="356.8" y="99.1">10</text>
<text x="356.8" y="101.9">11</text>
<text x="365.1" y="96.3">32</text>
<text x="365.1" y="99.1">31</text>
<text x="365.1" y="101.9">30</text>
<text x="389.7" y="100.1">PT3</text>
<text x="389.7" y="97.3">PP2</text>
<text x="116.2" y="105.7">BCTL</text>
<text x="139.6" y="105.7">AN9</text>
<text x="160.2" y="106.3">8</text>
<text x="165" y="107.5">AMP/AN9/KWAD9/PAD9</text>
<text x="253.5" y="107.5">PP0/KWP0/PWM0_1</text>
<text x="281.1" y="106.3">29</text>
<text x="296.7" y="105.7">PP0</text>
<text x="339" y="103">AN5</text>
<text x="339" y="105.7">AN6</text>
<text x="356.8" y="104.7">12</text>
<text x="356.8" y="107.5">13</text>
<text x="365.1" y="104.7">29</text>
<text x="365.1" y="107.5">28</text>
<text x="389.7" y="103">PT2</text>
<text x="389.7" y="105.7">PT1</text>
<text x="116.2" y="111.3">RXD1</text>
<text x="116.2" y="108.5">TXD1</text>
<text x="139.6" y="111.3">AN7</text>
<text x="139.6" y="108.5">AN8</text>
<text x="158.7" y="111.8">10</text>
<text x="160.2" y="109.1">9</text>
<text x="165" y="110.3">AMPM/AN8/KWAD8/PAD8</text>
<text x="165" y="113.1">AMPP/AN7/KWAD7/PAD7</text>
<text x="227.2" y="113.1">PS3/KWS3/SS0*/(TXCAN0)/(CPDR1)/XIRQ*</text>
<text x="281.1" y="111.8">28</text>
<text x="296.7" y="111.3">PS3</text>
<text x="339" y="111.3">AN8</text>
<text x="339" y="108.5">AN7</text>
<text x="356.8" y="110.3">14</text>
<text x="356.8" y="113.1">15</text>
<text x="365.1" y="110.3">27</text>
<text x="365.1" y="113.1">26</text>
<text x="389.7" y="111.3">PT7</text>
<text x="389.7" y="108.5">PT0</text>
<text x="116.2" y="114.2">PL0</text>
<text x="139.6" y="117">AN5</text>
<text x="139.6" y="114.2">AN6</text>
<text x="158.7" y="114.7">11</text>
<text x="158.7" y="117.5">12</text>
<text x="165" y="116">DACU/AN6/KWAD6/PAD6</text>
<text x="165" y="118.8">ACMPO1/AN5/KWAD5/PAD5</text>
<text x="226.2" y="118.8">PS1/KWS1/MOSI0/(SCL0)/(TXD0)/(CPTXD0)</text>
<text x="238.8" y="116">PS2/KWS2/SCK0/(RXCAN0)/IRQ*</text>
<text x="281.1" y="114.7">27</text>
<text x="281.1" y="117.5">26</text>
<text x="296.7" y="119.8">PS0</text>
<text x="296.7" y="117">PS1</text>
<text x="296.7" y="114.2">PS2</text>
<text x="339" y="119.8">PS3</text>
<text x="339" y="114.2">PS2</text>
<text x="339" y="117">PS1</text>
<text x="356.8" y="116">16</text>
<text x="356.8" y="118.8">17</text>
<text x="365.1" y="116">25</text>
<text x="365.1" y="118.8">24</text>
<text x="389.7" y="114.2">PT4</text>
<text x="389.7" y="117">PS7</text>
<text x="389.7" y="119.8">PP4</text>
<text x="225.6" y="121.6">PS0/KWS0/MISO0/(SDA0)/(RXD0)/(CPRXD0)</text>
<text x="281.1" y="120.3">25</text>
<text x="339" y="122.7">PS0</text>
<text x="339.3" y="125.5">CANL</text>
<text x="356.8" y="121.6">18</text>
<text x="356.8" y="124.5">19</text>
<text x="365.1" y="121.6">23</text>
<text x="365.1" y="124.5">22</text>
<text x="389.7" y="122.7">PP0</text>
<text x="389.7" y="125.5">CANH</text>
<text x="356.8" y="127.3">20</text>
<text x="365.1" y="127.3">21</text>
<text x="201.4" y="141.6" transform="rotate(-90 201.4 141.6)">ACMP1_1/AN4/KWAD4/PAD4</text>
<text x="207.1" y="141.6" transform="rotate(-90 207.1 141.6)">VSSA</text>
<text x="209.9" y="141.6" transform="rotate(-90 209.9 141.6)">VDDA</text>
<text x="215.6" y="141.6" transform="rotate(-90 215.6 141.6)">ACMP1_0/VRH_0/AN3/KWAD3/PAD3</text>
<text x="218.4" y="141.6" transform="rotate(-90 218.4 141.6)">ACMPO0/AN2/KWAD2/PAD2</text>
<text x="221.1" y="141.6" transform="rotate(-90 221.1 141.6)">ACMP0_1/(ETRIG0)/AN1/KWAD1/PAD1</text>
<text x="223.9" y="141.6" transform="rotate(-90 223.9 141.6)">ACMP0_0/AN0/KWAD0/PAD0</text>
<text x="229.6" y="141.6" transform="rotate(-90 229.6 141.6)">SPLIT</text>
<text x="232.4" y="141.6" transform="rotate(-90 232.4 141.6)">CANL</text>
<text x="235.3" y="141.6" transform="rotate(-90 235.3 141.6)">VSSC</text>
<text x="238.1" y="141.6" transform="rotate(-90 238.1 141.6)">CANH</text>
<text x="240.9" y="141.6" transform="rotate(-90 240.9 141.6)">VDDC</text>
<text x="360.9" y="142.2">Remove R1 and R2 if</text>
<text x="200.2" y="147.7" transform="rotate(-90 200.2 147.7)">13</text>
<text x="205.8" y="147.7" transform="rotate(-90 205.8 147.7)">14</text>
<text x="208.6" y="147.7" transform="rotate(-90 208.6 147.7)">15</text>
<text x="214.3" y="147.7" transform="rotate(-90 214.3 147.7)">16</text>
<text x="217.1" y="147.7" transform="rotate(-90 217.1 147.7)">17</text>
<text x="219.9" y="147.7" transform="rotate(-90 219.9 147.7)">18</text>
<text x="222.7" y="147.7" transform="rotate(-90 222.7 147.7)">19</text>
<text x="228.3" y="147.7" transform="rotate(-90 228.3 147.7)">20</text>
<text x="231.1" y="147.7" transform="rotate(-90 231.1 147.7)">21</text>
<text x="234" y="147.7" transform="rotate(-90 234 147.7)">22</text>
<text x="236.8" y="147.7" transform="rotate(-90 236.8 147.7)">23</text>
<text x="239.6" y="147.7" transform="rotate(-90 239.6 147.7)">24</text>
<text x="360.9" y="144.9">CAN termination not needed</text>
<text x="177.7" y="150.9">VCC</text>
<text x="357.5" y="154.2">1</text>
<text x="360.9" y="150.9">R1</text>
<text x="371.3" y="154.2">2</text>
<text x="377.3" y="154.2">1</text>
<text x="380.7" y="150.9">R2</text>
<text x="391.1" y="154.2">2</text>
<text x="149.5" y="156.5">VCC</text>
<text x="180.4" y="160.8" transform="rotate(-90 180.4 160.8)">1</text>
<text x="296.7" y="156.5">CANH</text>
<text x="296.7" y="159.3">CANL</text>
<text x="360.9" y="159.3">60R4</text>
<text x="380.7" y="159.3">60R4</text>
<text x="59.3" y="165">C9</text>
<text x="59.3" y="167.8">100n</text>
<text x="70.5" y="167.8">VCC</text>
<text x="152.2" y="166.4" transform="rotate(-90 152.2 166.4)">1</text>
<text x="169.2" y="162.2">C4</text>
<text x="169.2" y="165">470n</text>
<text x="296.7" y="162.1">SPLIT</text>
<text x="296.7" y="164.9">AN0</text>
<text x="296.7" y="167.7">AN1</text>
<text x="361.5" y="162.1">SPLIT</text>
<text x="394.7" y="163.6" transform="rotate(-90 394.7 163.6)">1</text>
<text x="397.6" y="167.8">C16</text>
<text x="61.6" y="173.9">2</text>
<text x="69.7" y="173.9">1</text>
<text x="112.3" y="173.9">2</text>
<text x="115.7" y="171.2">W4</text>
<text x="126.1" y="173.9">1</text>
<text x="155.1" y="170.6">C5</text>
<text x="155.1" y="173.5">100n</text>
<text x="180.4" y="168.8" transform="rotate(-90 180.4 168.8)">2</text>
<text x="296.7" y="170.6">AN2</text>
<text x="296.7" y="173.4">AN3</text>
<text x="338.3" y="169.2" transform="rotate(-90 338.3 169.2)">1</text>
<text x="341.2" y="173.5">C15</text>
<text x="375" y="169.2" transform="rotate(-90 375 169.2)">1</text>
<text x="377.9" y="173.5">C14</text>
<text x="394.7" y="171.6" transform="rotate(-90 394.7 171.6)">2</text>
<text x="397.6" y="170.6">100p</text>
<text x="76.2" y="176.3">U2</text>
<text x="76.2" y="179.1">MAX232</text>
<text x="152.2" y="174.5" transform="rotate(-90 152.2 174.5)">2</text>
<text x="296.7" y="176.2">AN4</text>
<text x="296.7" y="179.1">PL1</text>
<text x="338.3" y="177.3" transform="rotate(-90 338.3 177.3)">2</text>
<text x="341.2" y="176.3">100p</text>
<text x="375" y="177.3" transform="rotate(-90 375 177.3)">2</text>
<text x="377.9" y="176.3">39n</text>
<text x="50.8" y="181.9">C10</text>
<text x="50.8" y="184.7">100n</text>
<text x="73.3" y="180.5" transform="rotate(-90 73.3 180.5)">16</text>
<text x="113.7" y="185.3">W2</text>
<text x="47.4" y="188">1</text>
<text x="55.5" y="188">2</text>
<text x="58.7" y="188">1</text>
<text x="62.7" y="188.7">C1+</text>
<text x="69.7" y="186.8">TXD</text>
<text x="86.6" y="188">10</text>
<text x="86.6" y="190.8">7</text>
<text x="109.5" y="188">2</text>
<text x="123.3" y="188">1</text>
<text x="58.7" y="193.6">3</text>
<text x="62.7" y="194.3">C1-</text>
<text x="70.3" y="195.2">RXD</text>
<text x="86.6" y="196.4">13</text>
<text x="390.8" y="196">D1</text>
<text x="39.5" y="201.7">C11</text>
<text x="47.4" y="199.3">1</text>
<text x="55.5" y="199.3">2</text>
<text x="58.7" y="199.3">4</text>
<text x="62.7" y="200">C2+</text>
<text x="70.3" y="203.4">TXD</text>
<text x="86.6" y="199.3">12</text>
<text x="390.8" y="199.4">PESD5V2S2UT</text>
<text x="39.5" y="204.5">100n</text>
<text x="58.7" y="204.9">5</text>
<text x="62.9" y="205.7">C2-</text>
<text x="86.6" y="204.9">11</text>
<text x="86.6" y="207.8">14</text>
<text x="109.5" y="207.8">2</text>
<text x="113.1" y="205.3">W3</text>
<text x="123.3" y="207.8">1</text>
<text x="31.1" y="211.2">VCC</text>
<text x="41.8" y="210.6">1</text>
<text x="42.3" y="215.7">C12</text>
<text x="50" y="210.6">2</text>
<text x="58.7" y="210.6">2</text>
<text x="62.9" y="211">V+</text>
<text x="69.7" y="212.1">RXD</text>
<text x="86.6" y="213.4">8</text>
<text x="42.3" y="218.6">100n</text>
<text x="48" y="221.4">C13</text>
<text x="56.4" y="220" transform="rotate(-90 56.4 220)">1</text>
<text x="58.7" y="216.2">6</text>
<text x="62.9" y="216.9">V-</text>
<text x="86.6" y="216.2">9</text>
<text x="110" y="218.4">Do not populate W2 - W4</text>
<text x="110" y="221.1">when U2 is present</text>
<text x="48" y="224.2">100n</text>
<text x="73.3" y="226.6" transform="rotate(-90 73.3 226.6)">15</text>
<text x="228.4" y="223.9">Optional</text>
<text x="352.5" y="226.7">For TTL version (#NC12MAXZVCT):</text>
<text x="56.4" y="228" transform="rotate(-90 56.4 228)">2</text>
<text x="245.4" y="232.7">RUN</text>
<text x="352.5" y="229.5">de-populate C9-C13, U2 and populate</text>
<text x="352.5" y="232.3">W2-W3 (0R resistors)</text>
<text x="247.6" y="236">3</text>
<text x="256.6" y="235.5">SW1</text>
<text x="258.6" y="238.8">2</text>
<text x="267.4" y="238.8">2</text>
<text x="270.8" y="234.1">R3</text>
<text x="281.1" y="238.8">1</text>
<text x="247.6" y="241.6">1</text>
<text x="270.8" y="243.9">680R</text>
<text x="324.3" y="255.2">Title</text>
<text x="324.3" y="263.7">Size</text>
<text x="335.5" y="263.7">Document Number</text>
<text x="417.3" y="263.7">Rev</text>
<text x="327.2" y="266.5">B</text>
<text x="335.5" y="266.5">FILE: NanoCore12MAXZVC-RS232.DSN</text>
<text x="420.1" y="266.5">1</text>
<text x="324.3" y="272.1">Date:</text>
<text x="338.9" y="272.1">Monday, March 27, 2017</text>
<text x="380.7" y="272.1">Sheet</text>
<text x="394.8" y="272.1">1</text>
<text x="403.3" y="272.1">of</text>
<text x="411.7" y="272.1">1</text>
</g>
<g font-size="2">
<text x="29.3" y="4.1">1</text>
<text x="82.1" y="4.1">2</text>
<text x="135" y="4.1">3</text>
<text x="187.9" y="4.1">4</text>
<text x="240.7" y="4.1">5</text>
<text x="293.5" y="4.1">6</text>
<text x="346.5" y="4.1">7</text>
<text x="399.3" y="4.1">8</text>
<text x=".8" y="40">A</text>
<text x="426.6" y="40">A</text>
<text x=".8" y="107">B</text>
<text x="426.6" y="107">B</text>
<text x=".8" y="174">C</text>
<text x="426.6" y="174">C</text>
<text x=".8" y="241">D</text>
<text x="426.6" y="241">D</text>
<text x="29.3" y="274.8">1</text>
<text x="82.1" y="274.8">2</text>
<text x="135" y="274.8">3</text>
<text x="187.9" y="274.8">4</text>
<text x="240.7" y="274.8">5</text>
<text x="293.5" y="274.8">6</text>
<text x="346.5" y="274.8">7</text>
<text x="399.3" y="274.8">8</text>
</g>
</svg>
